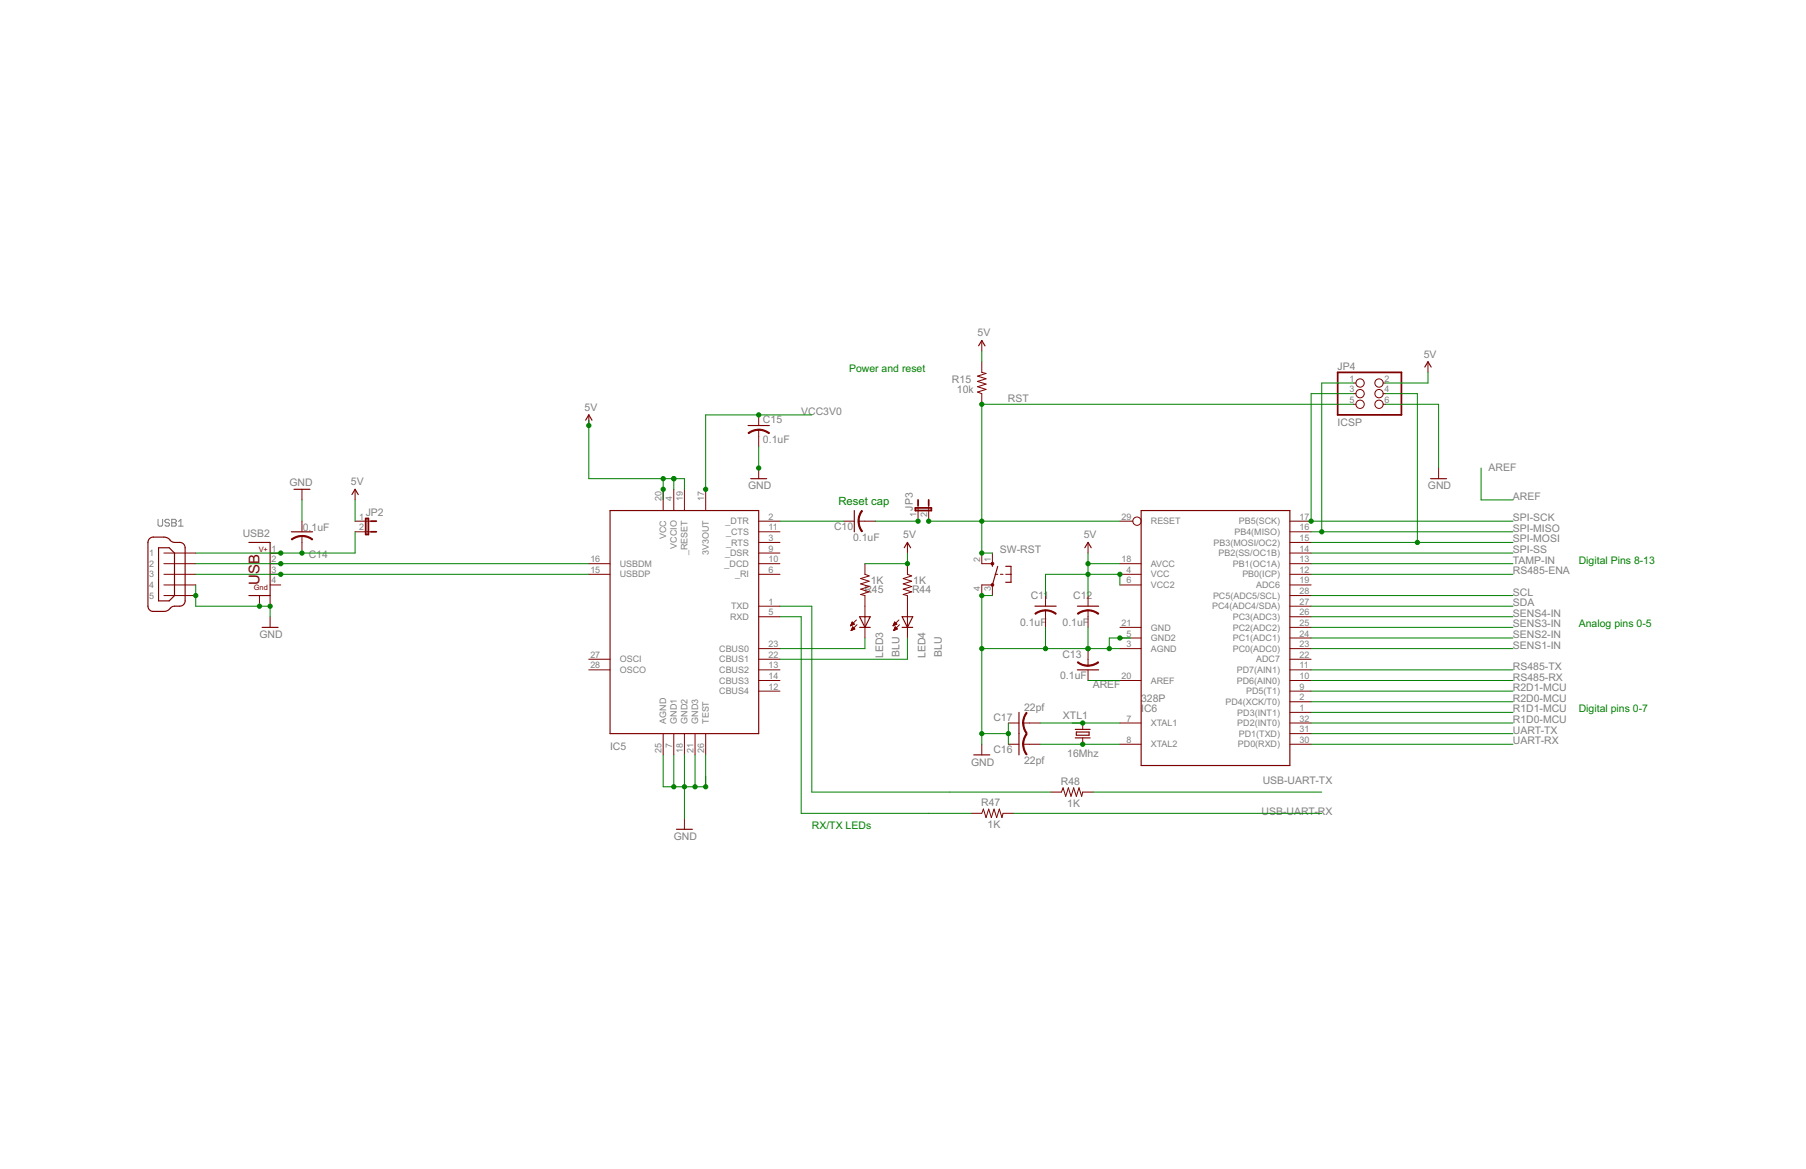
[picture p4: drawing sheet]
<svg xmlns="http://www.w3.org/2000/svg" width="432mm" height="279mm" viewBox="0 0 432 279" stroke-linecap="round" stroke-linejoin="round" font-family="sans-serif">
<g fill="#808080" stroke="#808080" stroke-width=".24">
<path d="M37.8 124.1v1.4z"/>
<path d="M37.8 125.5l.3 .3z"/>
<path d="M38.1 125.8h.5z"/>
<path d="M38.6 125.8l.3-.3z"/>
<path d="M38.9 124.1v1.4z"/>
<path d="M40.2 124.1l.3 .3z"/>
<path d="M39.7 124.1h.5z"/>
<path d="M39.7 124.1l-.3 .3z"/>
<path d="M39.4 124.4v.3z"/>
<path d="M39.4 124.7l.3 .2z"/>
<path d="M39.7 124.9h.5z"/>
<path d="M40.2 124.9l.3 .3z"/>
<path d="M40.5 125.2v.3z"/>
<path d="M40.5 125.5l-.3 .3z"/>
<path d="M39.7 125.8h.5z"/>
<path d="M39.4 125.5l.3 .3z"/>
<path d="M41.1 124.1v1.7z"/>
<path d="M41.1 124.1h.8z"/>
<path d="M41.9 124.1l.2 .3z"/>
<path d="M42.1 124.4v.3z"/>
<path d="M42.1 124.7l-.2 .2z"/>
<path d="M41.9 124.9l.2 .3z"/>
<path d="M42.1 125.2v.3z"/>
<path d="M42.1 125.5l-.2 .3z"/>
<path d="M41.1 125.8h.8z"/>
<path d="M41.1 124.9h.8z"/>
<path d="M42.7 124.7l.5-.6z"/>
<path d="M43.2 124.1v1.7z"/>
<path d="M42.7 125.8h1.1z"/>
</g>
<g fill="none" stroke="#800000" stroke-width=".24">
<circle cx="325.2" cy="94.1" r="1"/>
<circle cx="325.2" cy="96.6" r="1"/>
<circle cx="325.2" cy="91.5" r="1"/>
<circle cx="329.7" cy="94.1" r="1"/>
<circle cx="329.7" cy="96.6" r="1"/>
<circle cx="329.7" cy="91.5" r="1"/>
<circle cx="271.8" cy="124.6" r="1"/>
</g>
<g fill="#800000" stroke="#800000" stroke-width=".24">
<path d="M323.6 91.5h.6z"/>
<path d="M330.7 91.5h.6z"/>
<path d="M323.6 94.1h.6z"/>
<path d="M330.7 94.1h.6z"/>
<path d="M323.6 96.6h.6z"/>
<path d="M330.7 96.6h.6z"/>
<path d="M234.7 86.5v2.5z"/>
<path d="M234.7 94.1v2.5z"/>
<path d="M233.7 93.7l1 .4z"/>
<path d="M233.7 93.7l2.1-.6z"/>
<path d="M233.7 92.4l2.1 .7z"/>
<path d="M233.7 92.4l2.1-.6z"/>
<path d="M233.7 91.2l2.1 .6z"/>
<path d="M233.7 91.2l2.1-.7z"/>
<path d="M233.7 89.9l2.1 .6z"/>
<path d="M233.7 89.9l2.1-.6z"/>
<path d="M234.7 89l1.1 .3z"/>
<path d="M260.1 145.9v1.5z"/>
<path d="M260.1 142.3v2.6z"/>
<path d="M260.1 147.4v2.5z"/>
<path d="M234.7 177.9v2.5z"/>
<path d="M181.4 111.9v2.5z"/>
<path d="M237.3 139.8v2.5z"/>
<path d="M237.3 132.2v2.5z"/>
<path d="M234.7 132.2v2.5z"/>
<path d="M234.7 139.8v2.5z"/>
<path d="M239.2 137.3h.6z"/>
<path d="M237.9 137.3h.6z"/>
<path d="M240.5 137.3h1.2z"/>
<path d="M234.7 134.7h2.6z"/>
<path d="M234.7 139.8h2.6z"/>
<path d="M163.6 195.7v2.5z"/>
<path d="M217 149.9v2.6z"/>
<path d="M217 144.9v2.5z"/>
<path d="M217 147.4v2.5z"/>
<path d="M214.9 148.2l-1.4 1.4z"/>
<path d="M215.1 149.3l-1.4 1.4z"/>
<path d="M213.9 148.7l-.4 .9z"/>
<path d="M213.9 148.7l.5 .5z"/>
<path d="M213.5 149.6l.9-.4z"/>
<path d="M213.6 149.4h.2z"/>
<path d="M213.6 149.3h.5z"/>
<path d="M213.7 149.2h.7z"/>
<path d="M213.7 149.1h.6z"/>
<path d="M213.8 148.9h.4z"/>
<path d="M213.8 148.8h.3z"/>
<path d="M214 149.8l-.3 .9z"/>
<path d="M214 149.8l.5 .5z"/>
<path d="M213.7 150.7l.8-.4z"/>
<path d="M213.7 150.6h.1z"/>
<path d="M213.7 150.5h.4z"/>
<path d="M213.8 150.4h.6z"/>
<path d="M213.8 150.3h.7z"/>
<path d="M213.9 150.2h.5z"/>
<path d="M214 150.1h.2z"/>
<path d="M214 149.9h.1z"/>
<path d="M217 142.3v2.6z"/>
<path d="M217 134.7v2.6z"/>
<path d="M217 137.3l1 .3z"/>
<path d="M215.9 138.3l2.1-.7z"/>
<path d="M215.9 138.3l2.1 .6z"/>
<path d="M215.9 139.6l2.1-.7z"/>
<path d="M215.9 139.6l2.1 .6z"/>
<path d="M215.9 140.8l2.1-.6z"/>
<path d="M215.9 140.8l2.1 .7z"/>
<path d="M215.9 142.1l2.1-.6z"/>
<path d="M215.9 142.1l1.1 .2z"/>
<path d="M206.8 149.9v2.6z"/>
<path d="M206.8 144.9v2.5z"/>
<path d="M206.8 147.4v2.5z"/>
<path d="M204.8 148.2l-1.4 1.4z"/>
<path d="M204.9 149.3l-1.4 1.4z"/>
<path d="M203.8 148.7l-.4 .9z"/>
<path d="M203.8 148.7l.5 .5z"/>
<path d="M203.4 149.6l.9-.4z"/>
<path d="M203.4 149.4h.3z"/>
<path d="M203.5 149.3h.5z"/>
<path d="M203.5 149.2h.8z"/>
<path d="M203.6 149.1h.6z"/>
<path d="M203.6 148.9h.4z"/>
<path d="M203.7 148.8h.2z"/>
<path d="M203.9 149.8l-.4 .9z"/>
<path d="M203.9 149.8l.5 .5z"/>
<path d="M203.5 150.7l.9-.4z"/>
<path d="M203.5 150.6h.2z"/>
<path d="M203.6 150.5h.3z"/>
<path d="M203.6 150.4h.6z"/>
<path d="M203.7 150.3h.6z"/>
<path d="M203.8 150.2h.4z"/>
<path d="M203.8 150.1h.3z"/>
<path d="M203.8 149.9h.2z"/>
<path d="M206.8 142.3v2.6z"/>
<path d="M206.8 134.7v2.6z"/>
<path d="M206.8 137.3l1 .3z"/>
<path d="M205.8 138.3l2-.7z"/>
<path d="M205.8 138.3l2 .6z"/>
<path d="M205.8 139.6l2-.7z"/>
<path d="M205.8 139.6l2 .6z"/>
<path d="M205.8 140.8l2-.6z"/>
<path d="M205.8 140.8l2 .7z"/>
<path d="M205.8 142.1l2-.6z"/>
<path d="M205.8 142.1l1 .2z"/>
<path d="M168.7 116.9v5.1z"/>
<path d="M140.8 134.7h5.1z"/>
<path d="M140.8 137.3h5.1z"/>
<path d="M163.6 116.9v5.1z"/>
<path d="M140.8 157.6h5.1z"/>
<path d="M140.8 160.1h5.1z"/>
<path d="M161.1 175.3v5.1z"/>
<path d="M163.6 175.3v5.1z"/>
<path d="M166.2 175.3v5.1z"/>
<path d="M181.4 144.9h5.1z"/>
<path d="M181.4 147.4h5.1z"/>
<path d="M181.4 129.6h5.1z"/>
<path d="M181.4 127.1h5.1z"/>
<path d="M181.4 124.6h5.1z"/>
<path d="M181.4 132.2h5.1z"/>
<path d="M181.4 134.7h5.1z"/>
<path d="M181.4 137.3h5.1z"/>
<path d="M181.4 155h5.1z"/>
<path d="M181.4 157.6h5.1z"/>
<path d="M181.4 160.1h5.1z"/>
<path d="M181.4 162.6h5.1z"/>
<path d="M181.4 165.2h5.1z"/>
<path d="M161.1 116.9v5.1z"/>
<path d="M158.6 175.3v5.1z"/>
<path d="M168.7 175.3v5.1z"/>
<path d="M158.6 116.9v5.1z"/>
<path d="M205.3 124.6h1.5z"/>
<path d="M201.7 124.6h2.6z"/>
<path d="M206.8 124.6h2.5z"/>
<path d="M260.1 157.6v1.5z"/>
<path d="M260.1 160.1v2.5z"/>
<path d="M260.1 155v2.6z"/>
<path d="M258.9 189.3h2.5z"/>
<path d="M251.2 189.3h2.6z"/>
<path d="M254.2 188.3l-.4 1z"/>
<path d="M254.2 188.3l.6 2z"/>
<path d="M255.4 188.3l-.6 2z"/>
<path d="M255.4 188.3l.7 2z"/>
<path d="M256.7 188.3l-.6 2z"/>
<path d="M256.7 188.3l.6 2z"/>
<path d="M258 188.3l-.7 2z"/>
<path d="M258 188.3l.6 2z"/>
<path d="M258.9 189.3l-.3 1z"/>
<path d="M239.8 194.4h2.6z"/>
<path d="M232.2 194.4h2.5z"/>
<path d="M235.1 193.4l-.4 1z"/>
<path d="M235.1 193.4l.7 2z"/>
<path d="M236.4 193.4l-.6 2z"/>
<path d="M236.4 193.4l.6 2z"/>
<path d="M237.7 193.4l-.7 2z"/>
<path d="M237.7 193.4l.6 2z"/>
<path d="M238.9 193.4l-.6 2z"/>
<path d="M238.9 193.4l.7 2z"/>
<path d="M239.8 194.4l-.2 1z"/>
<path d="M72.2 128.1v1.5z"/>
<path d="M72.2 124.6v2.5z"/>
<path d="M72.2 129.6v2.6z"/>
<path d="M72.2 116.9v2.6z"/>
<path d="M181.4 102.7v1.5z"/>
<path d="M181.4 99.2v2.5z"/>
<path d="M181.4 104.2v2.6z"/>
<path d="M258.9 172.8v1.5z"/>
<path d="M258.9 176.4v1.5z"/>
<path d="M244.6 177.9h1.6z"/>
<path d="M241.1 177.9h2.5z"/>
<path d="M246.2 177.9h2.5z"/>
<path d="M244.6 172.8h1.6z"/>
<path d="M241.1 172.8h2.5z"/>
<path d="M246.2 172.8h2.5z"/>
<path d="M250 145.9v1.5z"/>
<path d="M250 142.3v2.6z"/>
<path d="M250 147.4v2.5z"/>
<path d="M39.2 132.2h7.6z"/>
<path d="M39.2 134.7h7.6z"/>
<path d="M39.2 137.3h7.6z"/>
<path d="M39.2 139.8h7.6z"/>
<path d="M39.2 142.3h7.6z"/>
<path d="M267.8 155h5z"/>
<path d="M267.8 162.6h5z"/>
<path d="M267.8 134.7h5z"/>
<path d="M267.8 149.9h5z"/>
<path d="M308.4 137.3h5.1z"/>
<path d="M308.4 134.7h5.1z"/>
<path d="M308.4 132.2h5.1z"/>
<path d="M308.4 129.6h5.1z"/>
<path d="M308.4 127.1h5.1z"/>
<path d="M308.4 124.6h5.1z"/>
<path d="M308.4 155h5.1z"/>
<path d="M308.4 152.5h5.1z"/>
<path d="M308.4 149.9h5.1z"/>
<path d="M308.4 147.4h5.1z"/>
<path d="M308.4 144.9h5.1z"/>
<path d="M308.4 142.3h5.1z"/>
<path d="M308.4 177.9h5.1z"/>
<path d="M308.4 175.3h5.1z"/>
<path d="M308.4 172.8h5.1z"/>
<path d="M308.4 170.3h5.1z"/>
<path d="M308.4 167.7h5.1z"/>
<path d="M308.4 165.2h5.1z"/>
<path d="M308.4 162.6h5.1z"/>
<path d="M308.4 160.1h5.1z"/>
<path d="M267.8 124.6h3z"/>
<path d="M267.8 137.3h5z"/>
<path d="M267.8 172.8h5z"/>
<path d="M267.8 177.9h5z"/>
<path d="M308.4 139.8h5.1z"/>
<path d="M267.8 139.8h5z"/>
<path d="M267.8 152.5h5z"/>
<path d="M308.4 157.6h5.1z"/>
<path d="M341.4 86.5v2.5z"/>
<path d="M234.7 81.4v2.5z"/>
<path d="M260.1 129.6v2.6z"/>
<path d="M217 129.6v2.6z"/>
<path d="M140.8 99.2v2.5z"/>
<path d="M64.6 132.2h2.5z"/>
<path d="M64.6 134.7h2.5z"/>
<path d="M64.6 137.3h2.5z"/>
<path d="M64.6 139.8h2.5z"/>
<path d="M64.6 142.3v2.6z"/>
<path d="M62 142.3v2.6z"/>
<path d="M64.6 147.4v2.5z"/>
<path d="M84.9 116.9v2.6z"/>
<path d="M84.9 124.6h2.5z"/>
<path d="M87.4 124.6h1.3z"/>
<path d="M84.9 127.1h2.5z"/>
<path d="M87.4 127.1h1.3z"/>
<path d="M344 111.9v2.5z"/>
<path d="M219.5 122v2.6z"/>
<path d="M219.5 120.8v1.2z"/>
<path d="M222 122v2.6z"/>
<path d="M222 120.8v1.2z"/>
<path d="M260.1 145.8l1.4 .2 1.2 .6-.1 .2-1.4-.7-1.1-.1z" fill-rule="evenodd"/>
<path d="M257.6 146.6l1.2-.6 1.3-.2v.2l-1 .2-1.4 .6z" fill-rule="evenodd"/>
<path d="M206 122l.2 .2-.7 1.3-.1 1.1h-.3l.3-1.4z" fill-rule="evenodd"/>
<path d="M205.1 124.6h.3l.3 1.5 .5 .9-.2 .1-.6-1.2z" fill-rule="evenodd"/>
<path d="M257.7 158.2l.9 .5 1.5 .3v.2h-.8l-1-.4-.7-.5z" fill-rule="evenodd"/>
<path d="M260.1 159l1.1-.2 1.3-.6 .2 .2-1.7 .8h-.9z" fill-rule="evenodd"/>
<path d="M72.2 128l1.4 .2 1.2 .7-.2 .2-.9-.6-1.5-.3z" fill-rule="evenodd"/>
<path d="M69.7 128.8l1.1-.6 1.4-.2v.2l-1 .2-1.4 .7z" fill-rule="evenodd"/>
<path d="M181.4 102.6l1.4 .2 1.2 .7-.2 .2-1.4-.7-1-.2z" fill-rule="evenodd"/>
<path d="M178.9 103.5l1.2-.7 1.3-.2v.2l-1 .2-1.4 .7z" fill-rule="evenodd"/>
<path d="M245.4 175.3l.2 .2-.5 .9-.3 1.5h-.3l.2-1.4z" fill-rule="evenodd"/>
<path d="M244.5 177.9h.3l.1 1 .7 1.4-.2 .1-.7-1.2z" fill-rule="evenodd"/>
<path d="M245.4 170.2l.2 .2-.5 .9-.3 1.5h-.3l.2-1.4z" fill-rule="evenodd"/>
<path d="M244.5 172.8h.3l.1 1 .7 1.4-.2 .1-.7-1.1z" fill-rule="evenodd"/>
<path d="M250 145.8l1.3 .2 1.2 .6-.1 .2-1.4-.7-1-.1z" fill-rule="evenodd"/>
<path d="M247.4 146.6l1.2-.6 1.4-.2v.2l-1 .2-1.4 .6z" fill-rule="evenodd"/>
<circle cx="237.3" cy="139.8" r=".33"/>
<circle cx="237.3" cy="134.7" r=".33"/>
</g>
<g fill="#800000" stroke="#800000" stroke-width=".42">
<path d="M319.8 99.2h15.3z"/>
<path d="M335.1 89v10.2z"/>
<path d="M319.8 89h15.3z"/>
<path d="M319.8 89v10.2z"/>
<path d="M88.7 124.6h1.3z"/>
<path d="M88.7 127.1h1.3z"/>
<path d="M87.4 123.9v3.8z"/>
<path d="M87.4 127.7h.7z"/>
<path d="M88.1 123.9v3.8z"/>
<path d="M87.4 123.9h.7z"/>
<path d="M219.5 119.5v1.3z"/>
<path d="M222 119.5v1.3z"/>
<path d="M218.9 122h3.8z"/>
<path d="M222.7 121.4v.6z"/>
<path d="M218.9 121.4h3.8z"/>
<path d="M218.9 121.4v.6z"/>
</g>
<g fill="#800000" stroke="#800000" stroke-width=".28">
<path d="M257.6 144.9h5.1z"/>
<path d="M232.8 180.4h3.8z"/>
<path d="M179.5 114.4h3.8z"/>
<path d="M237.3 134.7v.7z"/>
<path d="M240.5 135.4h1.2z"/>
<path d="M240.5 139.2h1.2z"/>
<path d="M241.7 135.4v1.9z"/>
<path d="M241.7 137.3v1.9z"/>
<path d="M238.5 135.4l-1.2 4.4z"/>
<path d="M161.7 198.2h3.8z"/>
<path d="M218.2 147.4l-1.2 2.5z"/>
<path d="M215.7 147.4l1.3 2.5z"/>
<path d="M217 149.9h1.2z"/>
<path d="M215.7 149.9h1.3z"/>
<path d="M217 147.4h1.2z"/>
<path d="M215.7 147.4h1.3z"/>
<path d="M208.1 147.4l-1.3 2.5z"/>
<path d="M205.5 147.4l1.3 2.5z"/>
<path d="M206.8 149.9h1.3z"/>
<path d="M205.5 149.9h1.3z"/>
<path d="M206.8 147.4h1.3z"/>
<path d="M205.5 147.4h1.3z"/>
<path d="M145.9 122h35.5z"/>
<path d="M181.4 122v53.3z"/>
<path d="M145.9 175.3h35.5z"/>
<path d="M145.9 122v53.3z"/>
<path d="M204.3 122v5.1z"/>
<path d="M257.6 160.1h5.1z"/>
<path d="M69.7 127.1h5z"/>
<path d="M70.3 116.9h3.8z"/>
<path d="M178.9 101.7h5z"/>
<path d="M257.3 175.7h3.1z"/>
<path d="M260.4 175v.7z"/>
<path d="M257.3 175h3.1z"/>
<path d="M257.3 175v.7z"/>
<path d="M257.1 174.3h3.5z"/>
<path d="M257.1 176.4h3.5z"/>
<path d="M243.6 175.3v5.1z"/>
<path d="M243.6 170.3v5z"/>
<path d="M247.4 144.9h5.1z"/>
<path d="M44.3 130.9v12.7z"/>
<path d="M41.7 144.9h1.3z"/>
<path d="M36.6 146.1h2.6z"/>
<path d="M35.4 129.6v15.3z"/>
<path d="M41.7 129.6h1.3z"/>
<path d="M36.6 128.4h2.6z"/>
<path d="M41.7 132.2v10.1z"/>
<path d="M41.7 142.3l-1.3 1.3z"/>
<path d="M37.9 143.6h2.5z"/>
<path d="M37.9 130.9v12.7z"/>
<path d="M37.9 130.9h2.5z"/>
<path d="M40.4 130.9l1.3 1.3z"/>
<path d="M272.8 122h35.6z"/>
<path d="M308.4 122v61z"/>
<path d="M272.8 183h35.6z"/>
<path d="M272.8 122v61z"/>
<path d="M341.4 86.5l.8 1.2z"/>
<path d="M341.4 86.5l-.7 1.2z"/>
<path d="M234.7 81.4l.8 1.3z"/>
<path d="M234.7 81.4l-.7 1.3z"/>
<path d="M260.1 129.6l.8 1.3z"/>
<path d="M260.1 129.6l-.7 1.3z"/>
<path d="M217 129.6l.7 1.3z"/>
<path d="M217 129.6l-.8 1.3z"/>
<path d="M140.8 99.2l.7 1.2z"/>
<path d="M140.8 99.2l-.8 1.2z"/>
<path d="M64.6 129.6v12.7z"/>
<path d="M59.5 142.3h5.1z"/>
<path d="M59.5 129.6h5.1z"/>
<path d="M62.7 149.9h3.8z"/>
<path d="M84.9 116.9l.8 1.3z"/>
<path d="M84.9 116.9l-.8 1.3z"/>
<path d="M342.1 114.4h3.8z"/>
</g>
<path d="M36.6 128.4l-1 .4-.2 .8M39.2 128.4l1 .3 .7 .6 .8 .3M43 129.6l1 .5 .3 .8M35.4 144.9l.2 .8 .5 .3 .5 .1M41.7 144.9l-.8 .3-.7 .7-1 .2M44.3 143.6l-.2 .6-.3 .4-.8 .3" fill="none" stroke="#800000" stroke-width=".28"/>
<g fill="#008000" stroke="#008000" stroke-width=".24">
<path d="M331.3 96.6h12.7z"/>
<path d="M344 96.6v15.3z"/>
<path d="M181.4 106.8v5.1z"/>
<path d="M234.7 142.3h2.6z"/>
<path d="M234.7 142.3v12.7z"/>
<path d="M265.2 152.5h2.6z"/>
<path d="M267.8 152.5h2.5z"/>
<path d="M265.2 155h2.6z"/>
<path d="M265.2 152.5v2.5z"/>
<path d="M260.1 155h5.1z"/>
<path d="M260.1 149.9v5.1z"/>
<path d="M250 155h10.1z"/>
<path d="M234.7 155h15.3z"/>
<path d="M234.7 155v20.3z"/>
<path d="M234.7 175.3v2.6z"/>
<path d="M241.1 172.8v2.5z"/>
<path d="M241.1 175.3v2.6z"/>
<path d="M234.7 175.3h6.4z"/>
<path d="M250 149.9v5.1z"/>
<path d="M72.2 119.5v5.1z"/>
<path d="M168.7 185.5v2.5z"/>
<path d="M168.7 180.4v7.6z"/>
<path d="M166.2 180.4v7.6z"/>
<path d="M166.2 188h2.5z"/>
<path d="M163.6 180.4v7.6z"/>
<path d="M163.6 188h2.6z"/>
<path d="M161.1 180.4v7.6z"/>
<path d="M158.6 180.4v7.6z"/>
<path d="M158.6 188h2.5z"/>
<path d="M161.1 188h2.5z"/>
<path d="M163.6 188v7.7z"/>
<path d="M62 144.9h2.6z"/>
<path d="M64.6 144.9v2.5z"/>
<path d="M46.8 139.8v2.5z"/>
<path d="M46.8 142.3v2.6z"/>
<path d="M46.8 144.9h15.2z"/>
<path d="M313.5 172.8h48.2z"/>
<path d="M313.5 170.3h48.2z"/>
<path d="M313.5 167.7h48.2z"/>
<path d="M313.5 165.2h48.2z"/>
<path d="M313.5 137.3h48.2z"/>
<path d="M313.5 155h48.2z"/>
<path d="M313.5 152.5h48.2z"/>
<path d="M313.5 149.9h48.2z"/>
<path d="M313.5 147.4h48.2z"/>
<path d="M313.5 144.9h48.2z"/>
<path d="M313.5 142.3h48.2z"/>
<path d="M313.5 132.2h48.2z"/>
<path d="M260.1 162.6h7.7z"/>
<path d="M354.1 119.5h7.6z"/>
<path d="M354.1 111.9v7.6z"/>
<path d="M234.7 96.6v28z"/>
<path d="M234.7 132.2h2.6z"/>
<path d="M234.7 124.6v7.6z"/>
<path d="M234.7 124.6h33.1z"/>
<path d="M234.7 96.6h88.9z"/>
<path d="M222 124.6h12.7z"/>
<path d="M186.5 144.9h7.6z"/>
<path d="M194.1 144.9v44.4z"/>
<path d="M194.1 189.3h33z"/>
<path d="M227.1 189.3h24.1z"/>
<path d="M186.5 147.4h5.1z"/>
<path d="M191.6 147.4v47z"/>
<path d="M191.6 194.4h30.4z"/>
<path d="M222 194.4h10.2z"/>
<path d="M313.5 94.1h10.1z"/>
<path d="M313.5 124.6h48.2z"/>
<path d="M313.5 94.1v30.5z"/>
<path d="M186.5 124.6h15.2z"/>
<path d="M46.8 132.2h20.3z"/>
<path d="M67.1 132.2h5.1z"/>
<path d="M72.2 132.2h12.7z"/>
<path d="M84.9 127.1v5.1z"/>
<path d="M168.7 99.2v17.7z"/>
<path d="M168.7 99.2h12.7z"/>
<path d="M181.4 99.2h12.7z"/>
<path d="M258.9 177.9h8.9z"/>
<path d="M248.7 177.9h10.2z"/>
<path d="M258.9 172.8h8.9z"/>
<path d="M256.3 172.8h2.6z"/>
<path d="M248.7 172.8h10.2z"/>
<path d="M46.8 134.7h20.3z"/>
<path d="M67.1 134.7h73.7z"/>
<path d="M67.1 137.3h73.7z"/>
<path d="M46.8 137.3h20.3z"/>
<path d="M316 91.5h7.6z"/>
<path d="M316 91.5v35.6z"/>
<path d="M316 127.1h45.7z"/>
<path d="M313.5 127.1h2.5z"/>
<path d="M331.3 94.1h7.6z"/>
<path d="M338.9 129.6h22.8z"/>
<path d="M313.5 129.6h25.4z"/>
<path d="M338.9 94.1v35.5z"/>
<path d="M313.5 175.3h48.2z"/>
<path d="M206.8 152.5v2.5z"/>
<path d="M186.5 155h20.3z"/>
<path d="M217 152.5v5.1z"/>
<path d="M186.5 157.6h30.5z"/>
<path d="M209.3 124.6h10.2z"/>
<path d="M313.5 177.9h48.2z"/>
<path d="M234.7 83.9v2.6z"/>
<path d="M260.1 132.2v2.5z"/>
<path d="M260.1 134.7h7.7z"/>
<path d="M260.1 134.7v2.6z"/>
<path d="M260.1 137.3v5z"/>
<path d="M260.1 137.3h7.7z"/>
<path d="M250 137.3v5z"/>
<path d="M250 137.3h10.1z"/>
<path d="M267.8 137.3v2.5z"/>
<path d="M158.6 116.9v2.6z"/>
<path d="M163.6 114.4v2.5z"/>
<path d="M161.1 114.4v2.5z"/>
<path d="M161.1 114.4h2.5z"/>
<path d="M158.6 114.4h2.5z"/>
<path d="M158.6 114.4v2.5z"/>
<path d="M140.8 114.4h17.8z"/>
<path d="M140.8 100.4v1.3z"/>
<path d="M140.8 101.7v12.7z"/>
<path d="M206.8 134.7h10.2z"/>
<path d="M217 132.2v2.5z"/>
<path d="M331.3 91.5h10.1z"/>
<path d="M341.4 89v2.5z"/>
<path d="M84.9 119.5v5.1z"/>
<path d="M313.5 162.6h48.2z"/>
<path d="M313.5 160.1h48.2z"/>
<path d="M242.4 194.4h73.6z"/>
<path d="M261.4 189.3h54.6z"/>
<path d="M313.5 134.7h48.2z"/>
<circle cx="181.4" cy="111.9" r=".51"/>
<circle cx="234.7" cy="142.3" r=".51"/>
<circle cx="265.2" cy="155" r=".51"/>
<circle cx="260.1" cy="155" r=".51"/>
<circle cx="234.7" cy="155" r=".51"/>
<circle cx="241.1" cy="175.3" r=".51"/>
<circle cx="234.7" cy="175.3" r=".51"/>
<circle cx="250" cy="155" r=".51"/>
<circle cx="267.8" cy="152.5" r=".51"/>
<circle cx="168.7" cy="188" r=".51"/>
<circle cx="166.2" cy="188" r=".51"/>
<circle cx="161.1" cy="188" r=".51"/>
<circle cx="163.6" cy="188" r=".51"/>
<circle cx="64.6" cy="144.9" r=".51"/>
<circle cx="46.8" cy="142.3" r=".51"/>
<circle cx="62" cy="144.9" r=".51"/>
<circle cx="234.7" cy="96.6" r=".51"/>
<circle cx="234.7" cy="132.2" r=".51"/>
<circle cx="234.7" cy="124.6" r=".51"/>
<circle cx="222" cy="124.6" r=".51"/>
<circle cx="313.5" cy="124.6" r=".51"/>
<circle cx="67.1" cy="132.2" r=".51"/>
<circle cx="72.2" cy="132.2" r=".51"/>
<circle cx="168.7" cy="116.9" r=".51"/>
<circle cx="181.4" cy="99.2" r=".51"/>
<circle cx="258.9" cy="177.9" r=".51"/>
<circle cx="258.9" cy="172.8" r=".51"/>
<circle cx="67.1" cy="134.7" r=".51"/>
<circle cx="67.1" cy="137.3" r=".51"/>
<circle cx="316" cy="127.1" r=".51"/>
<circle cx="338.9" cy="129.6" r=".51"/>
<circle cx="219.5" cy="124.6" r=".51"/>
<circle cx="260.1" cy="134.7" r=".51"/>
<circle cx="260.1" cy="137.3" r=".51"/>
<circle cx="267.8" cy="137.3" r=".51"/>
<circle cx="158.6" cy="116.9" r=".51"/>
<circle cx="161.1" cy="114.4" r=".51"/>
<circle cx="158.6" cy="114.4" r=".51"/>
<circle cx="140.8" cy="101.7" r=".51"/>
<circle cx="217" cy="134.7" r=".51"/>
</g>
<g font-size="4" fill="#800000">
<text x="62" y="137.2" transform="rotate(-90 62 137.2)">SB</text>
<text x="62" y="139.8" transform="rotate(-90 62 139.8)">U</text>
</g>
<text font-size="3" fill="#008000" x="200.5" y="120.8">Reset cap</text>
<g font-size="2.8" fill="#808080">
<text x="233.7" y="80.4">5V</text>
<text x="319.8" y="88.4">JP4</text>
<text x="340.4" y="85.5">5V</text>
<text x="227.6" y="91.7">R15</text>
<text x="228.8" y="93.8">10k</text>
<text x="241" y="96">RST</text>
<text x="139.8" y="98.2">5V</text>
<text x="182.4" y="101.1">C15</text>
<text x="191.6" y="99.2">VCC3V0</text>
<text x="319.8" y="101.7">ICSP</text>
<text x="182.4" y="105.9">0.1uF</text>
<text x="355.9" y="112.5">AREF</text>
<text x="69.2" y="116.2">GND</text>
<text x="83.9" y="115.9">5V</text>
<text x="178.9" y="116.9">GND</text>
<text x="341.4" y="116.9">GND</text>
<text x="361.7" y="119.5">AREF</text>
<text x="87.4" y="123.3">JP2</text>
<text x="218.2" y="122" transform="rotate(-90 218.2 122)">JP3</text>
<text x="361.7" y="124.6">SPI-SCK</text>
<text x="58" y="128.4">USB2</text>
<text x="72.4" y="127">0.1uF</text>
<text x="199.4" y="126.7">C10</text>
<text x="203.9" y="129.3">0.1uF</text>
<text x="215.9" y="128.6">5V</text>
<text x="259.1" y="128.6">5V</text>
<text x="361.7" y="127.1">SPI-MISO</text>
<text x="361.7" y="129.6">SPI-MOSI</text>
<text x="73.8" y="133.3">C14</text>
<text x="239.1" y="132.1">SW-RST</text>
<text x="361.7" y="137.3">RS485-ENA</text>
<text x="361.7" y="132.2">SPI-SS</text>
<text x="361.7" y="134.7">TAMP-IN</text>
<text x="206.7" y="141.8">R45</text>
<text x="208.2" y="139.5">1K</text>
<text x="218.1" y="141.8">R44</text>
<text x="218.3" y="139.5">1K</text>
<text x="246.4" y="143.2">C11</text>
<text x="256.6" y="143.2">C12</text>
<text x="361.7" y="142.3">SCL</text>
<text x="243.9" y="149.6">0.1uF</text>
<text x="254" y="149.6">0.1uF</text>
<text x="361.7" y="150">SENS3-IN</text>
<text x="361.7" y="147.4">SENS4-IN</text>
<text x="361.7" y="144.9">SDA</text>
<text x="62" y="152.5">GND</text>
<text x="361.7" y="155">SENS1-IN</text>
<text x="361.7" y="152.5">SENS2-IN</text>
<text x="211.1" y="157.3" transform="rotate(-90 211.1 157.3)">LED3</text>
<text x="215.1" y="157.1" transform="rotate(-90 215.1 157.1)">BLU</text>
<text x="221.3" y="157.3" transform="rotate(-90 221.3 157.3)">LED4</text>
<text x="225.2" y="157.1" transform="rotate(-90 225.2 157.1)">BLU</text>
<text x="254" y="157.2">C13</text>
<text x="361.7" y="160.1">RS485-TX</text>
<text x="253.5" y="162.3">0.1uF</text>
<text x="261.3" y="164.6">AREF</text>
<text x="272.8" y="167.7">328P</text>
<text x="361.7" y="167.7">R2D0-MCU</text>
<text x="361.7" y="165.2">R2D1-MCU</text>
<text x="361.7" y="162.6">RS485-RX</text>
<text x="237.5" y="172.4">C17</text>
<text x="244.8" y="169.9">22pf</text>
<text x="254.1" y="171.8">XTL1</text>
<text x="272.8" y="170.3">I</text>
<text x="273.5" y="170.3">C6</text>
<text x="361.7" y="172.8">R1D0-MCU</text>
<text x="361.7" y="170.3">R1D1-MCU</text>
<text x="145.9" y="179.2">IC5</text>
<text x="361.7" y="175.3">UART-TX</text>
<text x="361.7" y="177.9">UART-RX</text>
<text x="232.2" y="183">GND</text>
<text x="237.5" y="180">C16</text>
<text x="244.8" y="182.6">22pf</text>
<text x="255.2" y="180.9">16Mhz</text>
<text x="253.6" y="187.5">R48</text>
<text x="301.9" y="187.3">USB-UART-TX</text>
<text x="234.6" y="192.6">R47</text>
<text x="236.1" y="197.9">1K</text>
<text x="255.2" y="192.9">1K</text>
<text x="301.6" y="194.9">USB-UART-RX</text>
<text x="161.1" y="200.7">GND</text>
</g>
<g font-size="2.8" fill="#008000">
<text x="203" y="89">Power and reset</text>
<text x="377.5" y="134.7">Digital Pins 8-13</text>
<text x="377.5" y="150">Analog pins 0-5</text>
<text x="377.5" y="170.3">Digital pins 0-7</text>
<text x="194.1" y="198.2">RX/TX LEDs</text>
</g>
<g font-size="2.4" fill="#808080">
<text x="322.6" y="91.2">1</text>
<text x="322.6" y="93.7">3</text>
<text x="331" y="91.2">2</text>
<text x="331" y="93.7">4</text>
<text x="322.6" y="96.3">5</text>
<text x="331" y="96.3">6</text>
<text x="158.2" y="119.7" transform="rotate(-90 158.2 119.7)">20</text>
<text x="160.7" y="119.7" transform="rotate(-90 160.7 119.7)">4</text>
<text x="163.3" y="119.7" transform="rotate(-90 163.3 119.7)">19</text>
<text x="168.4" y="119.7" transform="rotate(-90 168.4 119.7)">17</text>
<text x="85.9" y="124.2">1</text>
<text x="173.5" y="125.3">_DTR</text>
<text x="183.7" y="124.2">2</text>
<text x="219.1" y="123.6" transform="rotate(-90 219.1 123.6)">1</text>
<text x="221.7" y="123.6" transform="rotate(-90 221.7 123.6)">2</text>
<text x="268.1" y="124.2">29</text>
<text x="275.2" y="125.3">RESET</text>
<text x="296.2" y="125.3">PB5(SCK)</text>
<text x="310.7" y="124.2">17</text>
<text x="64.9" y="131.8">1</text>
<text x="85.9" y="126.7">2</text>
<text x="159.3" y="128.9" transform="rotate(-90 159.3 128.9)">VCC</text>
<text x="161.9" y="131.1" transform="rotate(-90 161.9 131.1)">VCCIO</text>
<text x="173.6" y="127.9">_CTS</text>
<text x="173.7" y="130.4">_RTS</text>
<text x="183.7" y="129.3">3</text>
<text x="183.7" y="126.7">11</text>
<text x="183.7" y="131.8">9</text>
<text x="290.2" y="130.4">PB3(MOSI/OC2)</text>
<text x="295.2" y="127.9">PB4(MISO)</text>
<text x="310.7" y="131.8">14</text>
<text x="310.7" y="129.3">15</text>
<text x="310.7" y="126.7">16</text>
<text x="35.7" y="132.9">1</text>
<text x="35.7" y="135.5">2</text>
<text x="64.9" y="134.4">2</text>
<text x="64.9" y="136.9">3</text>
<text x="141.1" y="134.4">16</text>
<text x="141.1" y="136.9">15</text>
<text x="148.2" y="135.5">USBDM</text>
<text x="164.4" y="132.7" transform="rotate(-90 164.4 132.7)">_RESET</text>
<text x="169.5" y="132.7" transform="rotate(-90 169.5 132.7)">3V3OUT</text>
<text x="173.3" y="135.5">_DCD</text>
<text x="173.4" y="132.9">_DSR</text>
<text x="183.7" y="134.4">10</text>
<text x="183.7" y="136.9">6</text>
<text x="234.4" y="134.4" transform="rotate(-90 234.4 134.4)">2</text>
<text x="236.9" y="134.4" transform="rotate(-90 236.9 134.4)">1</text>
<text x="268.1" y="134.4">18</text>
<text x="269.3" y="136.9">4</text>
<text x="275.2" y="135.5">AVCC</text>
<text x="291.3" y="132.9">PB2(SS/OC1B)</text>
<text x="294.8" y="135.5">PB1(OC1A)</text>
<text x="310.7" y="136.9">12</text>
<text x="310.7" y="134.4">13</text>
<text x="35.7" y="138">3</text>
<text x="35.7" y="140.6">4</text>
<text x="35.7" y="143.1">5</text>
<text x="64.9" y="139.4">4</text>
<text x="148.2" y="138">USBDP</text>
<text x="175.7" y="138">_RI</text>
<text x="234.4" y="141.3" transform="rotate(-90 234.4 141.3)">4</text>
<text x="236.9" y="141.3" transform="rotate(-90 236.9 141.3)">3</text>
<text x="269.3" y="139.4">6</text>
<text x="275.2" y="138">VCC</text>
<text x="275.2" y="140.6">VCC2</text>
<text x="290" y="143.1">PC5(ADC5/SCL)</text>
<text x="297" y="138">PB0(ICP)</text>
<text x="300.4" y="140.6">ADC6</text>
<text x="310.7" y="142">28</text>
<text x="310.7" y="139.4">19</text>
<text x="174.6" y="148.2">RXD</text>
<text x="174.8" y="145.6">TXD</text>
<text x="183.7" y="144.5">1</text>
<text x="183.7" y="147.1">5</text>
<text x="268.1" y="149.6">21</text>
<text x="289.8" y="145.6">PC4(ADC4/SDA)</text>
<text x="294.8" y="148.2">PC3(ADC3)</text>
<text x="310.7" y="149.6">25</text>
<text x="310.7" y="147.1">26</text>
<text x="310.7" y="144.5">27</text>
<text x="172" y="155.8">CBUS0</text>
<text x="183.7" y="154.7">23</text>
<text x="269.3" y="154.7">3</text>
<text x="269.3" y="152.1">5</text>
<text x="275.2" y="155.8">AGND</text>
<text x="275.2" y="150.7">GND</text>
<text x="275.2" y="153.3">GND2</text>
<text x="294.8" y="155.8">PC0(ADC0)</text>
<text x="294.8" y="153.3">PC1(ADC1)</text>
<text x="294.8" y="150.7">PC2(ADC2)</text>
<text x="310.7" y="154.7">23</text>
<text x="310.7" y="152.1">24</text>
<text x="141.1" y="157.2">27</text>
<text x="141.1" y="159.8">28</text>
<text x="148.2" y="158.3">OSCI</text>
<text x="148.2" y="160.9">OSCO</text>
<text x="172" y="158.3">CBUS1</text>
<text x="172" y="160.9">CBUS2</text>
<text x="183.7" y="157.2">22</text>
<text x="183.7" y="159.8">13</text>
<text x="295.7" y="160.9">PD7(AIN1)</text>
<text x="300.4" y="158.3">ADC7</text>
<text x="310.7" y="159.8">11</text>
<text x="310.7" y="157.2">22</text>
<text x="172" y="163.4">CBUS3</text>
<text x="172" y="166">CBUS4</text>
<text x="183.7" y="162.3">14</text>
<text x="183.7" y="164.8">12</text>
<text x="268.1" y="162.3">20</text>
<text x="275.2" y="163.4">AREF</text>
<text x="295.7" y="163.4">PD6(AIN0)</text>
<text x="298" y="166">PD5(T1)</text>
<text x="310.7" y="167.4">2</text>
<text x="310.7" y="164.8">9</text>
<text x="310.7" y="162.3">10</text>
<text x="159.3" y="173" transform="rotate(-90 159.3 173)">AGND</text>
<text x="161.9" y="173" transform="rotate(-90 161.9 173)">GND1</text>
<text x="164.4" y="173" transform="rotate(-90 164.4 173)">GND2</text>
<text x="166.9" y="173" transform="rotate(-90 166.9 173)">GND3</text>
<text x="169.5" y="173" transform="rotate(-90 169.5 173)">TEST</text>
<text x="269.3" y="172.5">7</text>
<text x="275.2" y="173.6">XTAL1</text>
<text x="293" y="168.5">PD4(XCK/T0)</text>
<text x="295.8" y="173.6">PD2(INT0)</text>
<text x="295.8" y="171">PD3(INT1)</text>
<text x="310.7" y="172.5">32</text>
<text x="310.7" y="169.9">1</text>
<text x="160.7" y="178.9" transform="rotate(-90 160.7 178.9)">7</text>
<text x="269.3" y="177.5">8</text>
<text x="275.2" y="178.6">XTAL2</text>
<text x="296" y="178.6">PD0(RXD)</text>
<text x="296.2" y="176.1">PD1(TXD)</text>
<text x="310.7" y="177.5">30</text>
<text x="310.7" y="175">31</text>
<text x="158.2" y="180.1" transform="rotate(-90 158.2 180.1)">25</text>
<text x="163.3" y="180.1" transform="rotate(-90 163.3 180.1)">18</text>
<text x="165.8" y="180.1" transform="rotate(-90 165.8 180.1)">21</text>
<text x="168.4" y="180.1" transform="rotate(-90 168.4 180.1)">26</text>
</g>
<g font-size="2" fill="#800000">
<text x="61.8" y="131.9">V+</text>
<text x="60.7" y="141.1">Gnd</text>
</g>
</svg>
